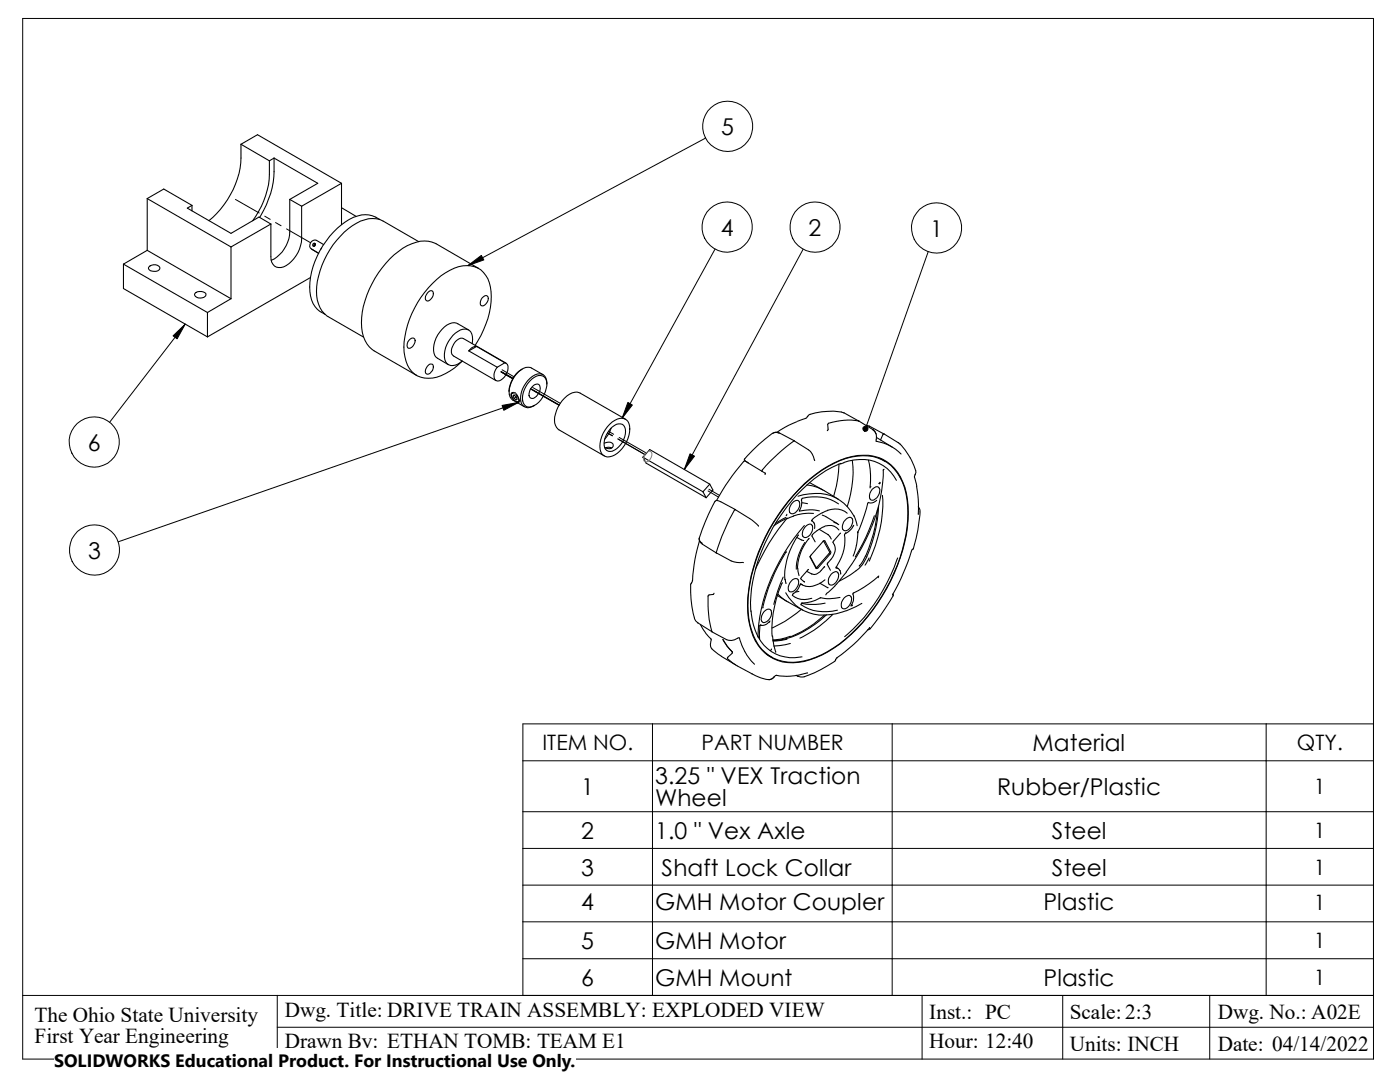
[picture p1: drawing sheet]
<svg xmlns="http://www.w3.org/2000/svg" width="279mm" height="216mm" viewBox="0 0 279 216" stroke-linecap="round" stroke-linejoin="round" font-family="sans-serif">
<g fill="none" stroke="#000" stroke-width=".2">
<path d="M4.5 3.7h269.6v207.6h-269.6zM47 39.8l4.7 2.7M140.8 27.6l-47.4 25.4M52.8 43.1l1.1 .7M55 44.4l1.1 .6M57.2 45.7l4.8 2.7M62.7 48.9h.1M142.7 49.7l-18.5 33.7M160.3 49.7l-23.7 44M185.3 50.2l-12.6 35.4M37 64.7l-15.1 19.5M100 74.2l2.3 1.4"/>
<path d="M100 74.2l2.4 1.3M100.2 73.8l2.4 1.4M105.9 77.6h.1M106.1 77.7l5.4 3.2M106.1 77.7l5.5 3.1M106.2 77.3h.1M106.3 77.3l5.5 3.2M103.5 80.3l-79.9 27.8M121.2 86.4l1 .6M121.5 86.1l1 .6M123.3 87.6l5.4 3.1M123.6 87.3l5.4 3.1"/>
<path d="M141.3 98l2.1 1.2M141.5 97.6l2.1 1.2M104.4 151.8h169.7M130.2 144.4v54.2M178.1 144.4v54.2M252.7 144.4v54.2M274.1 144.4h-169.7v54.2M104.4 162h169.7M104.4 169.3h169.7M104.4 176.6h169.7M4.5 198.6h269.6M55.3 198.6v12.7"/>
<path d="M104.4 183.9h169.7M104.4 191.3h169.7M184 198.6v12.7M212.1 198.6v12.7M241.4 198.6v12.7M55.3 205h218.8"/>
<circle cx="145.2" cy="25.2" r="5"/>
<circle cx="145.1" cy="45.3" r="5"/>
<circle cx="162.7" cy="45.3" r="5"/>
<circle cx="186.9" cy="45.5" r="5"/>
<circle cx="18.8" cy="88.2" r="5"/>
<circle cx="18.9" cy="109.7" r="5"/>
</g>
<g fill="none" stroke="#000" stroke-width=".21">
<path d="M29.4 39.6v10.4M29.4 39.6l16.7 9.7M29.4 39.6l3.3-1.9 5.6 3.3M48.1 28.8a17.5 17.5 0 0 1-6.4 15.2M48.1 28.8l5.7 3.3M48.1 28.8l3.3-1.9 16.8 9.7M53.8 32.1a17.2 17.2 0 0 1-3.4 12M54.7 31.5a18.5 18.5 0 0 1-2.9 11.9M54.7 31.5l8.7 5.1-5.6 3.2M54.7 31.5l-.9 .6M57.8 39.8v6.5a6.5 6.5 0 0 1-3.7 5.6M57.8 39.8l2.4 1.3"/>
<path d="M68.2 36.6l-8 4.5M68.2 36.6v8.2M24.6 52.7v4.9l16.8 9.6M24.6 52.7l16.8 9.7M29.4 50l16.7 9.6M29.4 50l-4.8 2.7M29.8 53.2a1.37 1.37 0 0 1 2.1 .3 1.34 1.34 0 0 1-2.3 .1zM38.3 41l-.9 .5 8.7 5.1 5.6-3.3 2.4 1.4M38.3 41v1.1M38.9 58.5a1.45 1.45 0 0 1 2.2 .3 1.25 1.25 0 0 1-1.2 .7 1.25 1.25 0 0 1-1.1-.8zM46.1 59.6l-4.7 2.8M46.1 49.3v10.3"/>
<path d="M54.1 44.7l-8 4.6M60.2 41.1v6.6a6.4 6.4 0 0 1-4.1 5.7 1.78 1.78 0 0 1-2-2.2v-6.5M62 55.4l-20.6 11.8M62.2 49.7l1.4 .8M62.2 49.7l.2 .1M62.9 48.6l-.2 .3-.1 .2M62.9 48.8l-.2 .3M64.2 49.5l-.2 .3M64.6 48.8l-1.4-.8a1.02 1.02 0 0 0-1.2 .4 1.02 1.02 0 0 0 .2 1.3M68.2 41.4l2.9 1.8M75.8 43.8a5.2 5.2 0 0 0-6.1 0 16.7 16.7 0 0 0-7.9 14.4 5 5 0 0 0 3.1 4.5M83.6 48.2l-7.1-4.1a5.3 5.3 0 0 0-5.3 .4 16.9 16.9 0 0 0-8 14.6 5.3 5.3 0 0 0 2.2 4.1l7.2 4.1"/>
<path d="M85.6 58.2l.5-.2a.95 .95 0 0 1 0 1.6 .66 .66 0 0 1-1.2 .2 1.5 1.5 0 0 1 .7-1.6zM95.5 53.6l-8.5-5a6 6 0 0 0-5.7 .4 19.1 19.1 0 0 0-9.2 15.4 6.2 6.2 0 0 0 2.6 5.6l8.5 4.9M96.2 59.4a.7 .7 0 0 1 1.2-.1 1.55 1.55 0 0 1-1.2 1.7h-.2a1.2 1.2 0 0 1 .2-1.6zM41.4 62.4v4.8M81.9 67.6l.3-.1h.4a1.34 1.34 0 0 1-.7 2h-.3a1.09 1.09 0 0 1 .3-1.9zM85.6 72.8a.53 .53 0 0 1 .6-.1 .53 .53 0 0 1 .3 .5 1.62 1.62 0 0 1-1.2 1.5l-.2-.1a1.3 1.3 0 0 1 .5-1.8zM93.5 65.8l-2.1-1.2a2.32 2.32 0 0 0-2.7 .6 5.5 5.5 0 0 0-1.9 5.8l.5 .5 2.2 1.3M93.6 70l5.6 3.3M94.2 68.6l.1-.3a1.98 1.98 0 0 0-1.5-2.6 4.7 4.7 0 0 0-3.6 3 3.9 3.9 0 0 0 0 3.9 2.25 2.25 0 0 0 3-.5 10.4 10.4 0 0 1-6.7 3.4 4.6 4.6 0 0 1-4.7-4.3 16.4 16.4 0 0 1 2.5-10.8 15.8 15.8 0 0 1 8.2-7.2 4.8 4.8 0 0 1 6.4 4.1 16.6 16.6 0 0 1-3.1 11.6M95.1 69.1a1.72 1.72 0 0 0-1.5 .9M95.1 69.1l5.7 3.3M95.1 69.1l-1.5 .9"/>
<path d="M100.8 72.4l-1.6 .9M100.8 72.4a1.25 1.25 0 0 1 .4 1.9 2.46 2.46 0 0 1-1.9 1.7 1.23 1.23 0 0 1-.6-1.8l.5-.9M101 72.5l-8.5-4.9a1.78 1.78 0 0 0-2.1 1.4 1.49 1.49 0 0 0 .1 2l8.5 4.9M102.1 78.6l.1-.1a1.54 1.54 0 0 1 1.3 1.6 1.14 1.14 0 0 1-1.4-1.1zM102.4 78.4h.4M102.4 78.3l-.2 .2M102.4 79l.2-.1 .4 .3 .2 .4-.2 .2-.4-.3M102.4 79l.2 .5M102.6 78.9l-.2 .1M102.8 78.4a.5 .5 0 0 0-.6 0 .5 .5 0 0 0-.2 .5l.3 .6M102.8 78.4a1.64 1.64 0 0 1 .7 1.8M103 79.2l-.4 .3"/>
<path d="M103.6 79.8l-.1 .4h-.3M104.2 73.6a5.5 5.5 0 0 0-2.6 4.5M105.7 76.1a2.23 2.23 0 0 1 2.9-.9 2.7 2.7 0 0 1 .2 2.9 4.3 4.3 0 0 1-3.1 3.1 1.49 1.49 0 0 1-1.4-1.7 5.3 5.3 0 0 1 1.4-3.4zM106.3 77a.79 .79 0 0 1 1-.4 .79 .79 0 0 1 .5 1l-.2 .8a1.46 1.46 0 0 1-1.7 1 1.68 1.68 0 0 1 .4-2.4zM108.4 74.8l-2.3-1.4a2.24 2.24 0 0 0-2.6 .8 5.4 5.4 0 0 0-1.7 5l.5 .6 2.3 1.4M109.1 76.7a1.68 1.68 0 0 0-.8-2 1.68 1.68 0 0 0-2 .4 5.2 5.2 0 0 0-2.2 5.4 1.64 1.64 0 0 0 2.6 .4M103.2 80.2l.4 .1M120.6 88.4l.2-.1a1.02 1.02 0 0 1 1.6 .6 .95 .95 0 0 1-1.5 .5h-.2l.8-.2 .6 .2M121.7 84.7a2.96 2.96 0 0 1 2.9-1.1 2.24 2.24 0 0 1 1 2.6 5.9 5.9 0 0 1-3.9 4.9 1.73 1.73 0 0 1-2-2.1 6.4 6.4 0 0 1 2-4.3zM121.8 85.6a1.96 1.96 0 0 1 2.7-.7 3.5 3.5 0 0 1-1.1 4.3 1.71 1.71 0 0 1-2.6 .4 3.8 3.8 0 0 1 1-4zM122 85.4l-.6 1.3-.7 .9M124.8 83.7l-9-5.3a2.62 2.62 0 0 0-3.2 1.1 6.4 6.4 0 0 0-1.9 4.9 2.15 2.15 0 0 0 .8 1.4l9.1 5.2"/>
<path d="M128.3 91.2l1.4-1.5 11.9 6.9M128.3 91.2l12 6.9M128.3 91.2l.6 1.2 12 6.9M140.3 98.1l.6 1.2M141.6 96.6l-1.3 1.5M141.6 96.6l.7 1.2-1.4 1.5M143 99.9h.1M148.6 91.9l-.1 .1a19.2 19.2 0 0 0-3 3.8l-2.5 4.1M148.6 91.6h.1M148.6 91.6l.2 .4 .5 .3M148.6 91.9l.7 .5M149.3 92.4l2.8 1.7"/>
<path d="M152.1 94.1l.6 .3v.3M154.1 86.5l-.3 .2a33 33 0 0 0-5.2 4.9M154.1 86.5a1.32 1.32 0 0 1 1.5-.1l2.9 1.6a28.8 28.8 0 0 0-6.4 6v.1M155.5 86.4a1.37 1.37 0 0 0-1.4 .1M158.5 88l2.8 1.7a4.1 4.1 0 0 1 1.3 2.2M159 84.2l-1.6 .7-2.3 1.3M159.3 99a9.3 9.3 0 0 1 9.1 1.4 8.1 8.1 0 0 1 2.7 4.5M159.4 97.7a22.7 22.7 0 0 1 10.6-6.5 8.5 8.5 0 0 1 10.5 6.1 25.4 25.4 0 0 1-2.1 17 34.4 34.4 0 0 1-13.2 15.7 13.1 13.1 0 0 1-9 2 8.3 8.3 0 0 1-6.2-6.3 22.8 22.8 0 0 1 .9-13.9 38 38 0 0 1 8.5-14.1zM160.1 99.4a8.8 8.8 0 0 1 7.2 1.1M160.1 99.4l-.2 .3a2.9 2.9 0 0 1-.4 2.2v.1M160.5 96.5a20.9 20.9 0 0 1 10.7-5.6 8.4 8.4 0 0 1 9.4 6.3 24.4 24.4 0 0 1-1.5 15.6 36 36 0 0 1-12.7 16.5 14.5 14.5 0 0 1-10.2 2.8 8.8 8.8 0 0 1-6.6-7.4 26.5 26.5 0 0 1 2.4-16 38.5 38.5 0 0 1 8.5-12.2zM161 96.8a7.8 7.8 0 0 1 3.5 1.1l2.8 1.7"/>
<path d="M161.6 96.3l2.6 1.4M167.4 92.6v.2a24 24 0 0 1-1 6.3M167.8 92.5a28.1 28.1 0 0 0-12.7 11.4 30.8 30.8 0 0 0-5.2 18.1M168.4 92.3a8.3 8.3 0 0 1 10 2.7l.5 .8M168.4 92.3l-.7 .3M170.1 91.9a20.9 20.9 0 0 1-1 9.2M171.4 84h.1M171.4 84l2.8 1.7M171.4 84a12 12 0 0 0-6.2 .6l.1 1.2-.2 .1M171.4 84l-3-1.6a11.6 11.6 0 0 0-6.9 .4l-.7 .7-1.7 .6M172.8 84.9l.7 .1M173.3 91.8a16 16 0 0 1 .4 5.6"/>
<path d="M173.5 85l2.9 1.6-.2 .1-.5 1.1M173.5 85h.1M173.8 97.1l-.1 .1M174.1 97.6a.87 .87 0 0 1 1.4-.2 1.95 1.95 0 0 1-1.5 2.4 1.13 1.13 0 0 1-.2-1.8zM174.2 85.7a2.24 2.24 0 0 1 .6 2.3v.1a8.9 8.9 0 0 1 5 2.5M174.2 85.7l.6 .8M174.9 87.3l3.2 1.9M175 99.8l-.2 .1a1.39 1.39 0 0 1-1.5 .3M175.6 91.4l1.1 .7M175.6 96.2l-.2 .3M175.7 96.4l-.2 .2M176.1 98.8a26.1 26.1 0 0 1-2.6 13.2"/>
<path d="M176.4 86.6l3.3 2.1M176.4 93.6l-.1 .1a32.1 32.1 0 0 1-2.3 11.4M179.6 88.6a12.5 12.5 0 0 1 3.2 5.7l-.3 .9 .5 1.8M182.9 97l.4 2.7v2.9M138 116.3l-.1 .2a18.6 18.6 0 0 0 1 7.4l.3 .4 2.9 1.8M138 116.3v.1M139.5 107.4a1.18 1.18 0 0 0 .7 1.2l2.8 1.8M139.6 108a53.8 53.8 0 0 0-1.5 8.2l-.1 .1M142.5 118.4l-.1 .2-.9 .1-.1 .2a20.6 20.6 0 0 0 .7 7.2M142.7 100.1l-1.9 4-1.2 3.3a.89 .89 0 0 0 .6 1M142.7 100.1v-.1a.85 .85 0 0 1 1.1 .1l3 1.6M143 110.3l2.9 1.6a4.4 4.4 0 0 0 2.3 .3l.2 .1"/>
<path d="M146.7 101.7l2.9 1.8M146.8 101.7h-.1a28.9 28.9 0 0 0-3.7 8.6v.1M149.6 103.5h.1M149.6 103.5l1.8 1.5M155.2 118.8l1.8 1.2M155.2 118.5a14.1 14.1 0 0 0 5 3.3M155.7 117.3a22.4 22.4 0 0 0-1.6 9.7M156.2 116.3l-.5 1M156.3 115.1l-1.1 2.9-.8 2.6M156.7 115.6l.1 .8M156.8 118.3a8.7 8.7 0 0 0 10.1 4.2l1.9-.6M156.8 103.3l-2 1.1"/>
<path d="M156.8 116.4h.1M157 110.1h-.1a34.9 34.9 0 0 0-4.7 11.1M157 102.6l-.1 .3M157.1 103.4a41.7 41.7 0 0 0-6.4 10.2M157.1 103.4l-2.6 1.5M157.9 116a.78 .78 0 0 1 1-.5 .78 .78 0 0 1 .5 .9l-.1 .4a1.51 1.51 0 0 1-1.7 1.3 1.61 1.61 0 0 1 .3-2.1zM158.1 118.8a3.9 3.9 0 0 0 3.9 .6M158.1 100.4a.9 .9 0 0 1 1.4-.3 1.95 1.95 0 0 1-1.4 2.4 .69 .69 0 0 1-.6-.9zM158.3 118.4l-.1 .4M158.4 103l-1.3 .5M158.4 118.4h-.1M159 107.2l1.4 .7"/>
<path d="M159.2 113.4l.3 1.5M159.3 106.8a14.7 14.7 0 0 0-2.7 8.9M159.4 118l-.6 .2M159.8 116.5l.3 .2M160 100.3l1.2 .2M160.5 104.9a36.2 36.2 0 0 0-9.2 22.2 7.9 7.9 0 0 0 8.8 4M160.6 108.2l-.8 1.6a8.6 8.6 0 0 0-.9 3.8M160.7 105.1a.9 .9 0 0 1 1.4-.2 1.95 1.95 0 0 1-1.4 2.4 .69 .69 0 0 1-.6-1l.1-.4zM161.3 107.6a10.2 10.2 0 0 0-2.2 5.9M161.4 113.6l-1.6 1.8 .8 .7-.2-.1M161.5 107.4l-.1 .2M162 103.9l.5 .5 .1 1.1"/>
<path d="M162.3 102.4a9.5 9.5 0 0 0-4 .6M163.5 105.6l1.8 1.1M163.5 101.9a8.6 8.6 0 0 0-3.9 .1M163.6 116.4l1.6 .9M163.7 119.3a9.6 9.6 0 0 1-3.8 1.1v.3M164.1 102.8l3.1 1.7M164.3 107.9h.3l1.2 2.4-2.6 3-.3 .2-1.2-2.5zM164.3 107.9l1.3 2.4-2.6 2.9h-.1l-1.2-2.2M164.5 105.1a4.2 4.2 0 0 0-2.4 1.8l.6 1.2M164.5 105.1a2.38 2.38 0 0 1 2.9 .6M164.6 113.1l-.9 1a1.4 1.4 0 0 1-1.7 .4l-1-.5M164.6 115.7a3.9 3.9 0 0 1-4.8 .8l-.1 .1a3.7 3.7 0 0 1-1.4 1.8"/>
<path d="M165.1 101.8h.1a3.9 3.9 0 0 1 3.9 .6M165.2 101.9a5.7 5.7 0 0 0-3.2 1.9l.1 .2M165.2 106.7l.7 .9M165.2 106.7h.1M165.9 114.6a.91 .91 0 0 1 1.4-.3 1.95 1.95 0 0 1-1.5 2.5 1.1 1.1 0 0 1-.2-1.8zM166.4 104.2l1 .5M166.9 113.1v.1M166.9 113.2l.4 .3M166.9 113.4l.6 .3 .3 .8M166.9 113.2l-.1 .1M167.6 119.2a8.3 8.3 0 0 1-3.9 .1M167.8 106.4l-1.6 1.7a2.73 2.73 0 0 1-.4 3.5l-.7 .9 .6 1.3"/>
<path d="M167.8 114.5h.1M168.4 119.3a.91 .91 0 0 1 1.4-.2 1.95 1.95 0 0 1-1.4 2.4 1.1 1.1 0 0 1-.2-1.8zM168.7 103.8a.9 .9 0 0 1 1.4-.3 1.95 1.95 0 0 1-1.4 2.4 .85 .85 0 0 1-.5-1.4zM168.7 106.4l-.1 .2a9.6 9.6 0 0 1-1.7 6.6M168.8 106.3l-.1 .1M170.4 104.8l-.1 .1a2.79 2.79 0 0 1-1.6 1.5M171.2 106.2a13.6 13.6 0 0 1-.9 4.8M171.2 106.2h.1M173.3 100.3l-1.3 3.8-.8 2.1M173.4 111.3l-.8 1.5M173.9 105.2a35.4 35.4 0 0 1-9.1 13.5M174.5 102.9l-1.6 4.1-2.2 4.1"/>
<path d="M175.1 101.8a22 22 0 0 1-3.6 11.1l.1-.1M175.3 115v.3M175.3 101a22.7 22.7 0 0 1-3.5 12l-2 1.7-2.3 1.3M175.4 114.9a30.9 30.9 0 0 1-5.2 3.6 2.49 2.49 0 0 1-.4 2.4l.1-.1M178.2 118.8l-2.5 4.1-2 2.5M178.2 118.6l-.1 .1M178.2 118.5l.1 .4M179.2 111.3a36.1 36.1 0 0 1-10.6 15.7M181.9 109.9h.1M181.9 109.9a44.3 44.3 0 0 1-3.7 8.7M182 109.6l-.1 .3M183.3 101.1a1.7 1.7 0 0 1 .3 1.6 26.2 26.2 0 0 1-1.4 6.9h-.1"/>
<path d="M183.3 102.5v.1M139.8 124.6l1.1 1.8 1 1.2M141.9 128.1a1.38 1.38 0 0 0 .5 1.7l1.6 1.2M141.9 127.5v.5M142.1 126.1l2.9 1.5a2.88 2.88 0 0 0 2.5-.3M144 131l2.8 1.7M144.3 127.6l.8 1.3 1.1 1.2-.1 .3-.9 .8v.2l2 1.5 2.9 1.6M147.6 127.3a10.9 10.9 0 0 0 3 5.2M149.9 121.9v.6a12.4 12.4 0 0 0 1.4 4.6M150.2 134.5a5.9 5.9 0 0 0 3.5 1.1l.8-.5M151.6 125v2.5M151.7 124.8h.1"/>
<path d="M151.7 124.8l-.1 .1M151.8 124.8h-.2M151.8 124.7l-.1 .1M152.3 121.2l-.1 .1M152.5 122a.9 .9 0 0 1 1.4-.2 1.97 1.97 0 0 1-1.5 2.4 .89 .89 0 0 1-.4-1.3zM153 130.6l1.1 .6M153.3 135.6h.4M153.6 124v.2M153.7 123.9a1.77 1.77 0 0 1-1.8 .9M154 129.5l-.3 .3M154.2 126.9l.2 1.8 .4 1.4M154.5 135l-.2 .3-.6 .3"/>
<path d="M154.5 135h.1M156.3 127.4l-2.1 .3M157.1 127.6l-2.8 .3M157.7 127l-1.5 .4M157.7 128.4l-3.3 .5M159.9 120.6a8.9 8.9 0 0 0 7.2 1.2M159.9 121.6l-.9 .7a21 21 0 0 1-4.9 3M161.1 134.3a13.1 13.1 0 0 1-6.3 .5l-.3 .2M161.1 134.3h.1M164.4 122.9a21.4 21.4 0 0 1-6.8 4.2M164.5 122.7l-.1 .1M164.7 120.4l-1 .1a11 11 0 0 1-3.6-.1"/>
<path d="M164.9 122.7a16.4 16.4 0 0 1-10.6 5.1M166.2 122.6l-.3 .3a22 22 0 0 1-6.3 4.4M166.8 131.7a20.9 20.9 0 0 1-6.5 3.4l-1.1-.1-.3-.3M169.9 120.7l.2 .2-.1-.2M172 120.4l-3.1 1.5M173.5 125.3a58.1 58.1 0 0 1-6.7 6.2v.2M173.6 125.2l-.1 .1M173.7 125.4l-.6 .3"/>
<circle cx="62.7" cy="48.8" r=".31"/>
</g>
<path d="M102.5 78.6h.3M102.5 78.4l.3 .3M102.7 78.4v.3M102.8 78.4l-.3 .3M128.8 90.5l.7-.5h.3a.84 .84 0 0 1 .2 1.3 1.04 1.04 0 0 1-1.4 .7 1.35 1.35 0 0 1 .2-1.5z" fill="none" stroke="#808080" stroke-width=".2"/>
<g fill="#000" stroke="#000" stroke-width=".2">
<path d="M93.4 53l2.7-2 .5 .9zM34.5 67l2.5-2.3-1.7 2.9zM100.2 80.9l3.3-.6-3 1.6zM125.3 80.3l.9 .5-2 2.6zM137.7 90.6l.9 .4-2 2.7z"/>
<path d="M172.3 85.2a.51 .51 0 0 1 .9 .2 .51 .51 0 0 1-.6 .6l.1-.4-.1 .4-.2-.1-.2-.3z" fill-rule="evenodd"/>
</g>
<path d="M10.8 209.2h104.1v6.7h-104.1z" fill="#fff"/>
<g font-size="4.6">
<text x="143.9" y="26.9">5</text>
<text x="143.8" y="47">4</text>
<text x="161.4" y="47">2</text>
<text x="185.6" y="47.2">1</text>
<text x="17.5" y="89.9">6</text>
<text x="17.6" y="111.5">3</text>
<text x="206.1" y="149.9">Material</text>
<text x="116" y="158.7">1</text>
<text x="130.7" y="156.4">3.25 &quot; VEX Traction</text>
<text x="130.7" y="160.9">Wheel</text>
<text x="199" y="158.7">Rubber/Plastic</text>
<text x="116" y="167.4">2</text>
<text x="130.7" y="167.4">1.0 &quot; Vex Axle</text>
<text x="209.9" y="167.4">Steel</text>
<text x="116" y="174.8">3</text>
<text x="132" y="174.8">Shaft Lock Collar</text>
<text x="209.9" y="174.8">Steel</text>
<text x="116" y="181.6">4</text>
<text x="130.7" y="181.6">GMH Motor Coupler</text>
<text x="208.2" y="181.6">Plastic</text>
<text x="116" y="189.4">5</text>
<text x="130.7" y="189.4">GMH Motor</text>
<text x="116" y="196.7">6</text>
<text x="130.7" y="196.7">GMH Mount</text>
<text x="208.3" y="196.7">Plastic</text>
</g>
<g font-size="4.2">
<text x="108.2" y="149.7">ITEM NO.</text>
<text x="140" y="149.7">PART NUMBER</text>
<text x="258.8" y="149.7">QTY.</text>
<text x="262.2" y="158.5">1</text>
<text x="262.2" y="167.3">1</text>
<text x="262.2" y="174.6">1</text>
<text x="262.2" y="181.5">1</text>
<text x="262.2" y="189.2">1</text>
<text x="262.2" y="196.6">1</text>
<text x="6.9" y="203.9">The Ohio State University</text>
<text x="56.9" y="202.9">Dwg. Title: DRIVE TRAIN ASSEMBLY: EXPLODED VIEW</text>
<text x="185.5" y="203.2">Inst.: PC</text>
<text x="213.5" y="203.2">Scale: 2:3</text>
<text x="243.1" y="203.2">Dwg. No.: A02E</text>
<text x="6.9" y="208.1">First Year Engineering</text>
<text x="56.9" y="209.2">Drawn By: ETHAN TOMB: TEAM E1</text>
<text x="185.5" y="209.2">Hour: 12:40</text>
<text x="213.5" y="209.6">Units: INCH</text>
<text x="243" y="209.6">Date: 04/14/2022</text>
</g>
<text font-size="3.6" x="10.8" y="213">SOLIDWORKS Educational Product. For Instructional Use Only.</text>
</svg>
